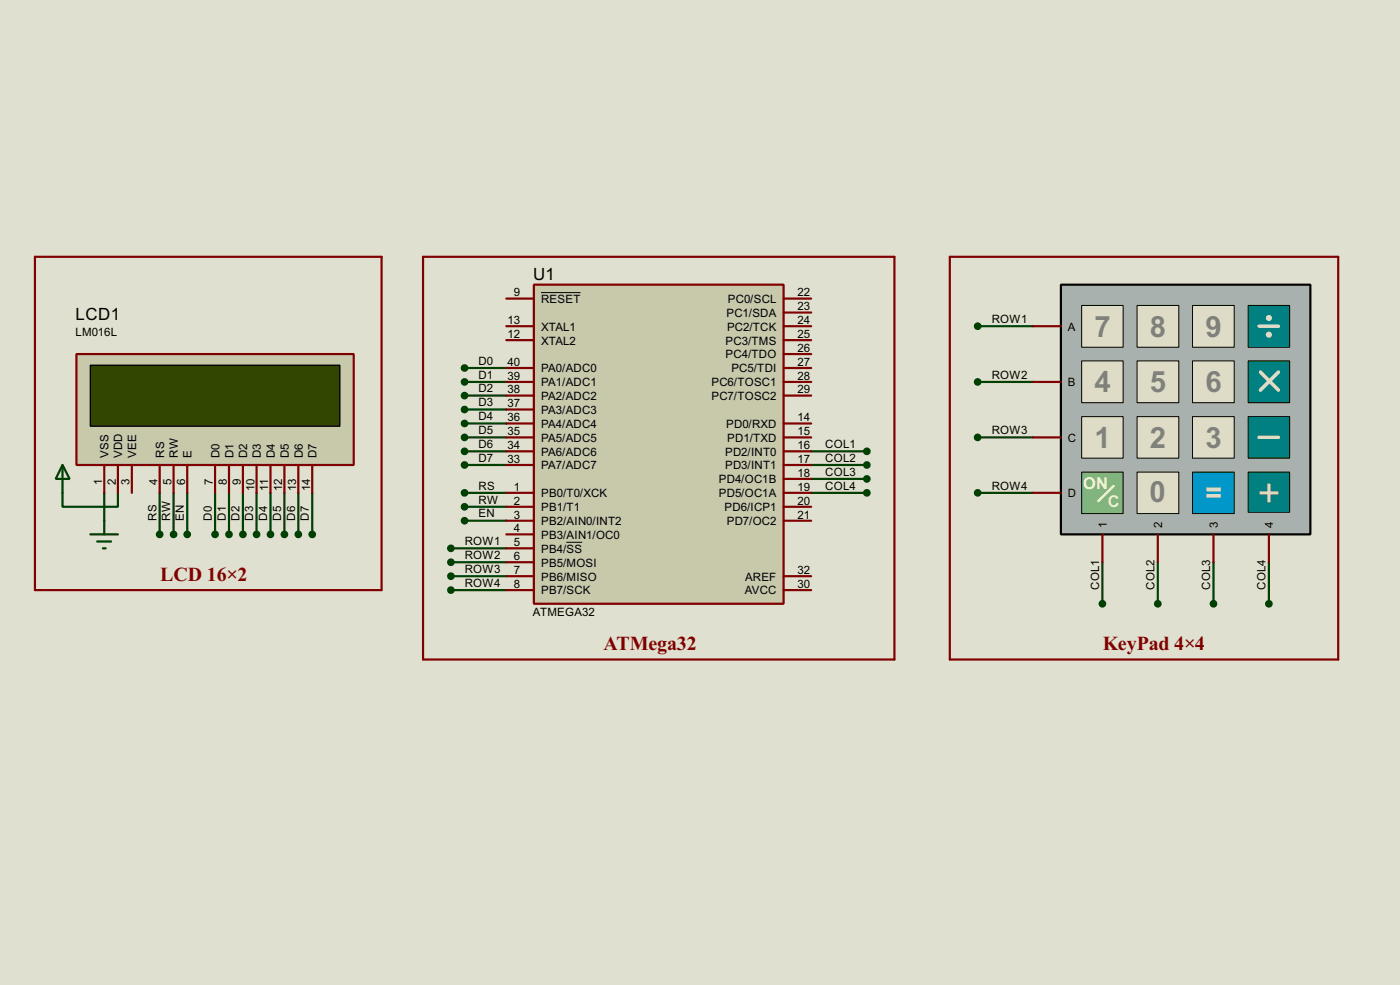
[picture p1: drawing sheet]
<svg xmlns="http://www.w3.org/2000/svg" width="256mm" height="180mm" viewBox="0 0 256 180" stroke-linecap="round" stroke-linejoin="round" font-family="sans-serif">
<path d="M0 0h256.5v180.3h-256.5z" fill="#e0e0d0"/>
<g fill="none" stroke="#004000" stroke-width=".4">
<path d="M179.1 59.7h10.2M85.1 69.9h7.7M85.1 67.4h7.7M85.1 72.4h7.7M85.1 75h7.7M85.1 77.5h7.7M179.1 69.9h10.2M11.5 90.2v2.6h10.1v-2.6M19.1 90.2v5.1M29.3 90.2v7.6M31.8 90.2v7.6M34.3 90.2v7.6"/>
<path d="M39.4 90.2v7.6M42 90.2v7.6M44.5 90.2v7.6M47 90.2v7.6M49.6 90.2v7.6M52.1 90.2v7.6M54.7 90.2v7.6M57.2 90.2v7.6M85.1 82.6h7.7M85.1 85.1h7.7M85.1 90.2h7.7M85.1 80.1h7.7"/>
<path d="M85.1 92.8h7.7M85.1 95.3h7.7M148.6 82.6h10.2M148.6 85.1h10.2M148.6 87.7h10.2M148.6 90.2h10.2M179.1 90.2h10.2M179.1 80.1h10.2M82.6 100.4h10.2M82.6 102.9h10.2M82.6 105.5h10.2M82.6 108h10.2"/>
<path d="M202 102.9v7.6M212.1 102.9v7.6M222.3 102.9v7.6M232.5 102.9v7.6"/>
</g>
<path d="M97.8 52.1h45.8v58.4h-45.8z" fill="#c8c8aa" stroke="#800000" stroke-width=".4"/>
<g fill="none" stroke="#800000" stroke-width=".4">
<path d="M92.8 54.7h5M92.8 59.7h5M143.6 54.7h5M143.6 59.7h5M143.6 57.2h5M92.8 62.3h5M92.8 77.5h5M92.8 67.4h5M92.8 69.9h5M92.8 72.4h5M92.8 75h5M143.6 62.3h5"/>
<path d="M143.6 77.5h5M143.6 64.8h5M143.6 67.4h5M143.6 69.9h5M143.6 72.4h5M92.8 90.2h5M92.8 92.8h5M92.8 95.3h5M92.8 97.8h5M92.8 80.1h5M92.8 82.6h5M92.8 85.1h5"/>
<path d="M143.6 90.2h5M143.6 92.8h5M143.6 95.3h5M143.6 80.1h5M143.6 82.6h5M143.6 85.1h5M143.6 87.7h5M92.8 100.4h5M92.8 102.9h5M92.8 105.5h5M92.8 108h5M143.6 105.5h5"/>
<path d="M143.6 108h5"/>
</g>
<path d="M99.1 53.6h7.3M103.8 99.3h2.9" fill="none" stroke="#000" stroke-width=".18"/>
<path d="M14 64.8h50.8v20.3h-50.8z" fill="#c8c8aa" stroke="#800000" stroke-width=".4"/>
<path d="M16.6 66.9h45.7v11.1h-45.7z" fill="#324600" stroke="#000" stroke-width=".25"/>
<g fill="none" stroke="#800000" stroke-width=".4">
<path d="M19.1 85.1v5.1M21.6 85.1v5.1M24.2 85.1v5.1M29.3 85.1v5.1M31.8 85.1v5.1M34.3 85.1v5.1M39.4 85.1v5.1M42 85.1v5.1M44.5 85.1v5.1M47 85.1v5.1M49.6 85.1v5.1M52.1 85.1v5.1"/>
<path d="M54.7 85.1v5.1M57.2 85.1v5.1"/>
</g>
<g fill="#004000" stroke="#004000" stroke-width=".4">
<circle cx="158.8" cy="82.6" r=".5"/>
<circle cx="158.8" cy="85.1" r=".5"/>
<circle cx="158.8" cy="87.7" r=".5"/>
<circle cx="158.8" cy="90.2" r=".5"/>
<circle cx="82.6" cy="100.4" r=".5"/>
<circle cx="82.6" cy="102.9" r=".5"/>
<circle cx="82.6" cy="105.5" r=".5"/>
<circle cx="82.6" cy="108" r=".5"/>
</g>
<path d="M11.5 85.1l1.3 2.6h-2.6zM11.5 85.1v5.1M16.6 97.8h5M17.8 99.1h2.6M19.1 95.3v2.5M18.9 100.4h.5" fill="none" stroke="#004000" stroke-width=".4"/>
<path d="M194.4 52.1h45.7v45.7h-45.7z" fill="#a9b1af" stroke="#000" stroke-width=".4"/>
<g fill="#dedcc7" stroke="#000" stroke-width=".18">
<path d="M198.2 55.9h7.6v7.7h-7.6z"/>
<path d="M208.3 55.9h7.7v7.7h-7.7z"/>
<path d="M218.5 55.9h7.6v7.7h-7.6z"/>
</g>
<path d="M228.7 55.9h7.6v7.7h-7.6z" fill="#008080" stroke="#000" stroke-width=".18"/>
<g fill="#dedcc7" stroke="#000" stroke-width=".18">
<path d="M198.2 66.1h7.6v7.6h-7.6z"/>
<path d="M208.3 66.1h7.7v7.6h-7.7z"/>
<path d="M218.5 66.1h7.6v7.6h-7.6z"/>
</g>
<path d="M228.7 66.1h7.6v7.6h-7.6z" fill="#008080" stroke="#000" stroke-width=".18"/>
<g fill="#dedcc7" stroke="#000" stroke-width=".18">
<path d="M198.2 76.3h7.6v7.6h-7.6z"/>
<path d="M208.3 76.3h7.7v7.6h-7.7z"/>
<path d="M218.5 76.3h7.6v7.6h-7.6z"/>
</g>
<path d="M218.5 86.4h7.6v7.6h-7.6z" fill="#0197c9" stroke="#000" stroke-width=".18"/>
<path d="M228.7 76.3h7.6v7.6h-7.6z" fill="#008080" stroke="#000" stroke-width=".18"/>
<path d="M230.7 59.7h3.5M234.2 68.1l-3.3 3.3M230.7 80.1h3.5" fill="none" stroke="#dedcc7" stroke-width=".65"/>
<g fill="#c8c8aa" stroke="#dedcc7" stroke-width=".65">
<circle cx="232.5" cy="58.2" r=".25"/>
<circle cx="232.5" cy="61.3" r=".25"/>
</g>
<path d="M228.7 86.4h7.6v7.4h-7.6z" fill="#008080" stroke="#000" stroke-width=".18"/>
<path d="M230.9 68.1l3.3 3.3" fill="none" stroke="#dedcc7" stroke-width=".65"/>
<path d="M198.2 86.4h7.6v7.6h-7.6z" fill="#81b57d" stroke="#000" stroke-width=".18"/>
<path d="M204 89l-2.8 2.7" fill="none" stroke="#fafbdb" stroke-width=".45"/>
<path d="M208.3 86.4h7.7v7.6h-7.7z" fill="#dedcc7" stroke="#000" stroke-width=".18"/>
<path d="M6.4 47h63.5v61h-63.5zM77.5 47h86.4v73.7h-86.4zM174 47h71.2v73.7h-71.2zM189.3 59.7h5.1M189.3 69.9h5.1M189.3 80.1h5.1M189.3 90.2h5.1M202 97.8v5.1M212.1 97.8v5.1M222.3 97.8v5.1M232.5 97.8v5.1" fill="none" stroke="#800000" stroke-width=".4"/>
<g fill="#004000" stroke="#004000" stroke-width=".4">
<circle cx="179.1" cy="59.7" r=".5"/>
<circle cx="179.1" cy="69.9" r=".5"/>
<circle cx="179.1" cy="80.1" r=".5"/>
<circle cx="179.1" cy="90.2" r=".5"/>
<circle cx="201.9" cy="110.5" r=".5"/>
<circle cx="212.1" cy="110.5" r=".5"/>
<circle cx="222.3" cy="110.5" r=".5"/>
<circle cx="232.4" cy="110.5" r=".5"/>
<circle cx="85.1" cy="67.4" r=".5"/>
<circle cx="85.1" cy="69.9" r=".5"/>
<circle cx="85.1" cy="72.4" r=".5"/>
<circle cx="85.1" cy="75" r=".5"/>
<circle cx="85.1" cy="77.5" r=".5"/>
<circle cx="85.1" cy="80.1" r=".5"/>
<circle cx="85.1" cy="82.6" r=".5"/>
<circle cx="85.1" cy="85.1" r=".5"/>
<circle cx="85.1" cy="90.2" r=".5"/>
<circle cx="85.1" cy="92.8" r=".5"/>
<circle cx="85.1" cy="95.3" r=".5"/>
<circle cx="29.2" cy="97.8" r=".5"/>
<circle cx="31.8" cy="97.8" r=".5"/>
<circle cx="34.3" cy="97.8" r=".5"/>
<circle cx="39.4" cy="97.8" r=".5"/>
<circle cx="41.9" cy="97.8" r=".5"/>
<circle cx="44.5" cy="97.8" r=".5"/>
<circle cx="47" cy="97.8" r=".5"/>
<circle cx="49.5" cy="97.8" r=".5"/>
<circle cx="52.1" cy="97.8" r=".5"/>
<circle cx="54.6" cy="97.8" r=".5"/>
<circle cx="57.2" cy="97.8" r=".5"/>
</g>
<text font-size="8.2" x="230.4" y="92.8">+</text>
<g font-size="6" fill="#808080">
<text x="200.5" y="61.6">7</text>
<text x="210.7" y="61.6">8</text>
<text x="220.9" y="61.6">9</text>
<text x="200.5" y="71.8">4</text>
<text x="210.7" y="71.8">5</text>
<text x="220.9" y="71.8">6</text>
<text x="200.5" y="82">1</text>
<text x="210.7" y="82">2</text>
<text x="220.9" y="82">3</text>
<text x="210.6" y="91.8">0</text>
</g>
<text font-size="6" fill="#dedcc7" x="220.8" y="92.1">=</text>
<g font-size="4.1" fill="#800000">
<text x="29.3" y="106.3">LCD 16×2</text>
<text x="110.6" y="119">ATMega32</text>
<text x="202" y="119">KeyPad 4×4</text>
</g>
<g font-size="3.5">
<text x="97.7" y="51.3">U1</text>
<text x="13.9" y="58.6">LCD1</text>
</g>
<text font-size="3.4" fill="#fafbdb" x="198.5" y="89.5">ON</text>
<text font-size="3.4" fill="#eff2c4" x="203" y="92.8">C</text>
<g font-size="2.4">
<text x="93" y="59.3">13</text>
<text x="94.2" y="54.3">9</text>
<text x="99.1" y="55.4">RESET</text>
<text x="133.1" y="58">PC1/SDA</text>
<text x="133.3" y="55.4">PC0/SCL</text>
<text x="146.1" y="54.3">22</text>
<text x="146.1" y="56.8">23</text>
<text x="146.1" y="59.3">24</text>
<text x="181.7" y="59.1">ROW1</text>
<text x="13.8" y="61.5">LM016L</text>
<text x="93" y="61.9">12</text>
<text x="99.1" y="63.1">XTAL2</text>
<text x="99.1" y="60.5">XTAL1</text>
<text x="132.9" y="63.1">PC3/TMS</text>
<text x="132.9" y="65.6">PC4/TDO</text>
<text x="133.2" y="60.5">PC2/TCK</text>
<text x="146.1" y="61.9">25</text>
<text x="146.1" y="64.4">26</text>
<text x="195.6" y="60.5">A</text>
<text x="87.7" y="66.7">D0</text>
<text x="87.7" y="69.3">D1</text>
<text x="87.7" y="71.8">D2</text>
<text x="93" y="72">38</text>
<text x="93" y="69.5">39</text>
<text x="93" y="67">40</text>
<text x="99.1" y="70.7">PA1/ADC1</text>
<text x="99.1" y="68.1">PA0/ADC0</text>
<text x="130.3" y="70.7">PC6/TOSC1</text>
<text x="134" y="68.1">PC5/TDI</text>
<text x="146.1" y="67">27</text>
<text x="146.1" y="69.5">28</text>
<text x="146.1" y="72">29</text>
<text x="181.7" y="69.3">ROW2</text>
<text x="195.6" y="70.7">B</text>
<text x="87.7" y="74.4">D3</text>
<text x="87.7" y="76.9">D4</text>
<text x="93" y="77.1">36</text>
<text x="93" y="74.6">37</text>
<text x="99.1" y="75.8">PA3/ADC3</text>
<text x="99.1" y="73.2">PA2/ADC2</text>
<text x="130.3" y="73.2">PC7/TOSC2</text>
<text x="146.1" y="77.1">14</text>
<text x="19.9" y="83.8" transform="rotate(-90 19.9 83.8)">VSS</text>
<text x="22.4" y="83.8" transform="rotate(-90 22.4 83.8)">VDD</text>
<text x="25" y="83.8" transform="rotate(-90 25 83.8)">VEE</text>
<text x="30.1" y="83.8" transform="rotate(-90 30.1 83.8)">RS</text>
<text x="32.6" y="83.8" transform="rotate(-90 32.6 83.8)">RW</text>
<text x="35.1" y="83.8" transform="rotate(-90 35.1 83.8)">E</text>
<text x="40.2" y="83.8" transform="rotate(-90 40.2 83.8)">D0</text>
<text x="42.8" y="83.8" transform="rotate(-90 42.8 83.8)">D1</text>
<text x="45.3" y="83.8" transform="rotate(-90 45.3 83.8)">D2</text>
<text x="47.8" y="83.8" transform="rotate(-90 47.8 83.8)">D3</text>
<text x="50.4" y="83.8" transform="rotate(-90 50.4 83.8)">D4</text>
<text x="52.9" y="83.8" transform="rotate(-90 52.9 83.8)">D5</text>
<text x="55.5" y="83.8" transform="rotate(-90 55.5 83.8)">D6</text>
<text x="58" y="83.8" transform="rotate(-90 58 83.8)">D7</text>
<text x="87.7" y="79.5">D5</text>
<text x="87.7" y="82">D6</text>
<text x="93" y="82.2">34</text>
<text x="93" y="79.7">35</text>
<text x="99.1" y="83.4">PA6/ADC6</text>
<text x="99.1" y="80.8">PA5/ADC5</text>
<text x="99.1" y="78.3">PA4/ADC4</text>
<text x="132.8" y="83.4">PD2/INT0</text>
<text x="133" y="78.3">PD0/RXD</text>
<text x="133.2" y="80.8">PD1/TXD</text>
<text x="146.1" y="79.7">15</text>
<text x="146.1" y="82.2">16</text>
<text x="151.2" y="82">COL1</text>
<text x="181.7" y="79.5">ROW3</text>
<text x="195.6" y="80.8">C</text>
<text x="18.7" y="88.8" transform="rotate(-90 18.7 88.8)">1</text>
<text x="21.2" y="88.8" transform="rotate(-90 21.2 88.8)">2</text>
<text x="23.8" y="88.8" transform="rotate(-90 23.8 88.8)">3</text>
<text x="28.9" y="88.8" transform="rotate(-90 28.9 88.8)">4</text>
<text x="31.4" y="88.8" transform="rotate(-90 31.4 88.8)">5</text>
<text x="33.9" y="88.8" transform="rotate(-90 33.9 88.8)">6</text>
<text x="39" y="88.8" transform="rotate(-90 39 88.8)">7</text>
<text x="41.6" y="88.8" transform="rotate(-90 41.6 88.8)">8</text>
<text x="44.1" y="88.8" transform="rotate(-90 44.1 88.8)">9</text>
<text x="46.6" y="90" transform="rotate(-90 46.6 90)">10</text>
<text x="49.2" y="89.8" transform="rotate(-90 49.2 89.8)">11</text>
<text x="51.7" y="90" transform="rotate(-90 51.7 90)">12</text>
<text x="54.3" y="90" transform="rotate(-90 54.3 90)">13</text>
<text x="56.8" y="90" transform="rotate(-90 56.8 90)">14</text>
<text x="87.7" y="84.5">D7</text>
<text x="87.7" y="89.6">RS</text>
<text x="93" y="84.7">33</text>
<text x="94.2" y="89.8">1</text>
<text x="99.1" y="85.9">PA7/ADC7</text>
<text x="131.7" y="88.5">PD4/OC1B</text>
<text x="132.8" y="85.9">PD3/INT1</text>
<text x="146.1" y="84.7">17</text>
<text x="146.1" y="87.3">18</text>
<text x="146.1" y="89.8">19</text>
<text x="151.2" y="84.5">COL2</text>
<text x="151.2" y="87.1">COL3</text>
<text x="151.2" y="89.6">COL4</text>
<text x="181.7" y="89.6">ROW4</text>
<text x="28.7" y="95.3" transform="rotate(-90 28.7 95.3)">RS</text>
<text x="31.2" y="95.3" transform="rotate(-90 31.2 95.3)">RW</text>
<text x="33.7" y="95.3" transform="rotate(-90 33.7 95.3)">EN</text>
<text x="38.8" y="95.3" transform="rotate(-90 38.8 95.3)">D0</text>
<text x="41.4" y="95.3" transform="rotate(-90 41.4 95.3)">D1</text>
<text x="43.9" y="95.3" transform="rotate(-90 43.9 95.3)">D2</text>
<text x="46.4" y="95.3" transform="rotate(-90 46.4 95.3)">D3</text>
<text x="49" y="95.3" transform="rotate(-90 49 95.3)">D4</text>
<text x="51.5" y="95.3" transform="rotate(-90 51.5 95.3)">D5</text>
<text x="54.1" y="95.3" transform="rotate(-90 54.1 95.3)">D6</text>
<text x="56.6" y="95.3" transform="rotate(-90 56.6 95.3)">D7</text>
<text x="87.7" y="92.2">RW</text>
<text x="87.7" y="94.7">EN</text>
<text x="94.2" y="92.4">2</text>
<text x="94.2" y="94.9">3</text>
<text x="99.1" y="91">PB0/T0/XCK</text>
<text x="99.1" y="93.6">PB1/T1</text>
<text x="131.7" y="91">PD5/OC1A</text>
<text x="132.7" y="93.6">PD6/ICP1</text>
<text x="146.1" y="92.4">20</text>
<text x="146.1" y="94.9">21</text>
<text x="195.6" y="91">D</text>
<text x="85.1" y="99.8">ROW1</text>
<text x="94.2" y="97.4">4</text>
<text x="94.2" y="100">5</text>
<text x="99.1" y="96.1">PB2/AIN0/INT2</text>
<text x="99.1" y="98.6">PB3/AIN1/OC0</text>
<text x="99.1" y="101.2">PB4/SS</text>
<text x="133.1" y="96.1">PD7/OC2</text>
<text x="202.8" y="96.6" transform="rotate(-90 202.8 96.6)">1</text>
<text x="212.9" y="96.6" transform="rotate(-90 212.9 96.6)">2</text>
<text x="223.1" y="96.6" transform="rotate(-90 223.1 96.6)">3</text>
<text x="233.3" y="96.6" transform="rotate(-90 233.3 96.6)">4</text>
<text x="85.1" y="102.3">ROW2</text>
<text x="85.1" y="104.9">ROW3</text>
<text x="85.1" y="107.4">ROW4</text>
<text x="94.2" y="102.5">6</text>
<text x="94.2" y="105.1">7</text>
<text x="94.2" y="107.6">8</text>
<text x="99.1" y="103.7">PB5/MOSI</text>
<text x="99.1" y="106.3">PB6/MISO</text>
<text x="136.5" y="106.3">AREF</text>
<text x="146.1" y="105.1">32</text>
<text x="146.1" y="107.6">30</text>
<text x="201.4" y="108" transform="rotate(-90 201.4 108)">COL1</text>
<text x="211.5" y="108" transform="rotate(-90 211.5 108)">COL2</text>
<text x="221.7" y="108" transform="rotate(-90 221.7 108)">COL3</text>
<text x="231.9" y="108" transform="rotate(-90 231.9 108)">COL4</text>
<text x="97.6" y="112.7">ATMEGA32</text>
<text x="99.1" y="108.8">PB7/SCK</text>
<text x="136.4" y="108.8">AVCC</text>
</g>
</svg>
